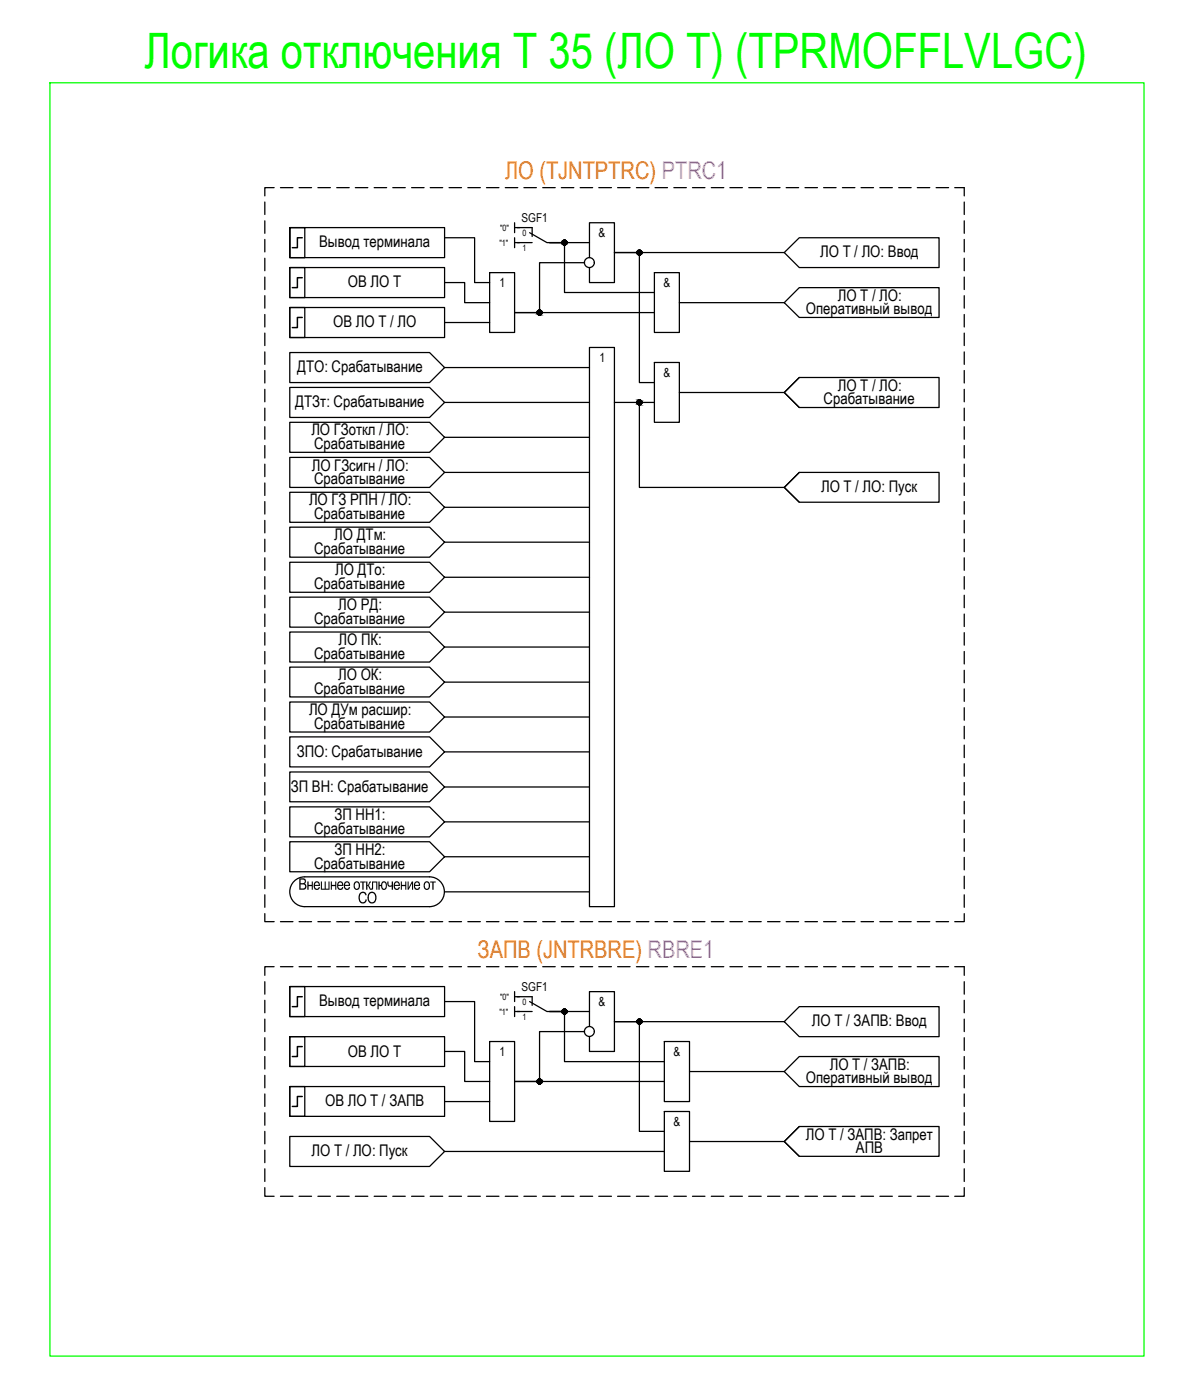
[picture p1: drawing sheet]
<svg xmlns="http://www.w3.org/2000/svg" width="241mm" height="280mm" viewBox="0 0 241 280" stroke-linecap="round" stroke-linejoin="round" font-family="sans-serif">
<!-- layer: 0 -->
<g fill="none" stroke="#000" stroke-width=".25">
<path d="M54.9 37.6h-1.9v1.6M56.1 37.6h2.5M59.9 37.6h2.5M63.6 37.6h2.5M67.4 37.6h2.5M71.1 37.6h2.5M74.9 37.6h2.5M78.6 37.6h2.5M82.4 37.6h2.5M86.1 37.6h2.5M89.9 37.6h2.5M93.6 37.6h2.5"/>
<path d="M97.4 37.6h2.5M101.1 37.6h2.5M104.9 37.6h2.5M108.6 37.6h2.5M112.4 37.6h2.5M116.1 37.6h2.5M119.8 37.6h2.6M123.6 37.6h2.5M127.4 37.6h2.5M131.1 37.6h2.5M134.9 37.6h2.5M138.6 37.6h2.5"/>
<path d="M142.4 37.6h2.5M146.1 37.6h2.5M149.9 37.6h2.5M153.6 37.6h2.5M157.4 37.6h2.5M161.1 37.6h2.5M164.8 37.6h2.5M168.6 37.6h2.5M172.3 37.6h2.5M176.1 37.6h2.5M179.9 37.6h2.5M183.6 37.6h2.5"/>
<path d="M187.4 37.6h2.5M191.1 37.6h1.9v1.6M53 40.5v2.5M53 44.2v2.5M53 47.9v2.5M53 51.7v2.5M53 55.5v2.5M53 59.2v2.5M58 53.6h31v6h-31zM58 53.6h3v6h-3zM58 45.6v6h3v-6h-3h31v6h-31zM89 56.6h4v4h5"/>
<path d="M89 47.6h6v9h3M98 54.6h5v12h-5zM103 44.6v2M103 47.6v2M103 45.6h1M103 48.6h1M117 52.6h-9v10h-5h28M118 48.6h-8h3v10h18M118 51.6v-7h5v12h-5v-3M131 54.6h5v12h-5zM157 50.6l3-3h28v6h-28zM157 50.6h-34h5v26h3"/>
<path d="M160 57.6h28v6h-28l-3-3zM193 40.5v2.5M193 44.2v2.5M193 47.9v2.5M193 51.7v2.5M193 55.5v2.5M193 59.2v2.5M53 63v2.5M53 66.7v2.5M53 70.5v2.5M53 74.2v2.5M53 78v2.5"/>
<path d="M58 70.6h28l3 3-3 3h-28zM58 77.6h28l3 3-3 3h-28zM58 61.6h3v6h-3zM58 61.6h31v6h-31zM89 64.6h9M89 73.6h29M118 69.6h5v112h-5zM131 72.6h5v12h-5zM136 78.6h21M136 60.6h21M160 75.6l-3 3 3 3M160 75.6h28v6h-28l-3-3z"/>
<path d="M193 63v2.5M193 66.7v2.5M193 70.5v2.5M193 74.2v2.5M193 78v2.5M53 81.7v2.5M53 85.5v2.5M53 89.2v2.5M53 92.9v2.5M53 96.7v2.5M58 84.6h28l3 3-3 3h-28zM58 91.6h28l3 3-3 3h-28z"/>
<path d="M58 98.6h28l3 3-3 3h-28zM89 80.6h29M89 87.6h29M89 94.6h29M123 80.6h8M128 80.6v17h29M160 94.6l-3 3 3 3M160 94.6h28v6h-28l-3-3zM193 81.7v2.5M193 85.5v2.5M193 89.2v2.5M193 92.9v2.5"/>
<path d="M193 96.7v2.5M53 100.4v2.5M53 104.2v2.5M53 108v2.5M53 111.7v2.5M53 115.5v2.5M53 119.2v2.5M58 105.6h28l3 3-3 3h-28zM58 112.6h28l3 3-3 3h-28zM58 119.6h28l3 3-3 3h-28zM89 101.6h29M89 108.6h29"/>
<path d="M89 115.6h29M193 100.4v2.5M193 104.2v2.5M193 108v2.5M193 111.7v2.5M193 115.5v2.5M193 119.2v2.5M53 123v2.5M53 126.7v2.5M53 130.5v2.5M53 134.2v2.5M53 137.9v2.5"/>
<path d="M58 126.6h28l3 3-3 3h-28zM58 133.6h28l3 3-3 3h-28zM89 122.6h29M89 129.6h29M89 136.6h29M193 123v2.5M193 126.7v2.5M193 130.5v2.5M193 134.2v2.5M193 137.9v2.5M53 141.7v2.5M53 145.4v2.5"/>
<path d="M53 149.2v2.5M53 152.9v2.5M53 156.7v2.5M58 140.6h28l3 3-3 3h-28zM58 147.6h28l3 3-3 3h-28zM58 154.6h28l3 3-3 3h-28zM89 143.6h29M89 150.6h29M89 157.6h29M193 141.7v2.5M193 145.4v2.5M193 149.2v2.5"/>
<path d="M193 152.9v2.5M193 156.7v2.5M53 160.5v2.5M53 164.2v2.5M53 168v2.5M53 171.7v2.5M53 175.5v2.5M53 179.2v2.5M58 161.6h28l3 3-3 3h-28zM58 168.6h28l3 3-3 3h-28zM59.1 176.2l1.2-.5 .7-.1h25a2.98 2.98 0 0 1 2.9 3 2.98 2.98 0 0 1-2.9 3h-25a2.98 2.98 0 0 1-2.8-2 2.98 2.98 0 0 1 .9-3.4zM89 164.6h29"/>
<path d="M89 171.6h29M89 178.6h29M193 160.5v2.5M193 164.2v2.5M193 168v2.5M193 171.7v2.5M193 175.5v2.5M193 179.2v2.5M53 182.9v1.7h1.9M53 196.6v2.5M54.9 193.6h-1.9v1.7M56.1 184.6h2.5"/>
<path d="M56.1 193.6h2.5M58 197.6h3v6h-3zM58 197.6h31v6h-31zM59.9 184.6h2.5M59.9 193.6h2.5M63.6 184.6h2.5M63.6 193.6h2.5M67.4 184.6h2.5M67.4 193.6h2.5M71.1 184.6h2.5M71.1 193.6h2.5M74.9 184.6h2.5"/>
<path d="M74.9 193.6h2.5M78.6 184.6h2.5M78.6 193.6h2.5M82.4 184.6h2.5M82.4 193.6h2.5M86.1 184.6h2.5M86.1 193.6h2.5M89.9 184.6h2.5M89.9 193.6h2.5M93.6 184.6h2.5M93.6 193.6h2.5M97.4 184.6h2.5"/>
<path d="M97.4 193.6h2.5M101.1 184.6h2.5M101.1 193.6h2.5M103 198.6v2M103 199.6h1M104.9 184.6h2.5M104.9 193.6h2.5M108.6 184.6h2.5M108.6 193.6h2.5M112.4 184.6h2.5M112.4 193.6h2.5M116.1 184.6h2.5"/>
<path d="M116.1 193.6h2.5M119.8 184.6h2.6M119.8 193.6h2.6M123.6 184.6h2.5M123.6 193.6h2.5M127.4 184.6h2.5M127.4 193.6h2.5M131.1 184.6h2.5M131.1 193.6h2.5M134.9 184.6h2.5M134.9 193.6h2.5M138.6 184.6h2.5"/>
<path d="M138.6 193.6h2.5M142.4 184.6h2.5M142.4 193.6h2.5M146.1 184.6h2.5M146.1 193.6h2.5M149.9 184.6h2.5M149.9 193.6h2.5M153.6 184.6h2.5M153.6 193.6h2.5M157.4 184.6h2.5M157.4 193.6h2.5M161.1 184.6h2.5"/>
<path d="M161.1 193.6h2.5M164.8 184.6h2.5M164.8 193.6h2.5M168.6 184.6h2.5M168.6 193.6h2.5M172.3 184.6h2.5M172.3 193.6h2.5M176.1 184.6h2.5M176.1 193.6h2.5M179.9 184.6h2.5M179.9 193.6h2.5M183.6 184.6h2.5"/>
<path d="M183.6 193.6h2.5M187.4 184.6h2.5M187.4 193.6h2.5M191.1 193.6h1.9v1.7M193 182.9v1.7h-1.9M193 196.6v2.5M53 200.3v2.5M53 204.1v2.5M53 207.8v2.5M53 211.6v2.5M53 215.3v2.5M53 219.1v2.5"/>
<path d="M58 207.6h3v6h-3zM58 207.6h31v6h-31zM58 217.6h3v5.9h-3zM58 217.6h31v5.9h-31zM89 210.5h4v6.1h5M89 200.6h6v12h3M98 208.6h5v16h-5zM103 201.6v2M103 202.5h1M117 206.6h-9v10h-5h30M118 202.5h-8h3v10.1h20M118 205.6v-7h5v11.9h-5v-2.9"/>
<path d="M133 208.6h5v12h-5zM138 214.6h19M157 204.6h-34h5v22h5M160 201.6h28v6h-28l-3-3zM160 211.6h28v6h-28l-3-3zM193 200.3v2.5M193 204.1v2.5M193 207.8v2.5M193 211.6v2.5M193 215.3v2.5M193 219.1v2.5M53 237.8v1.7h1.9"/>
<path d="M53 222.8v2.5M53 226.6v2.4M53 230.3v2.5M53 234v2.6M56.1 239.5h2.5M58 227.6h28l3 3-3 3h-28zM59.9 239.5h2.5M63.6 239.5h2.5M67.4 239.5h2.5M71.1 239.5h2.5M74.9 239.5h2.5M78.6 239.5h2.5"/>
<path d="M82.4 239.5h2.5M86.1 239.5h2.5M89 230.6h44M89 220.6h9M89.9 239.5h2.5M93.6 239.5h2.5M97.4 239.5h2.5M101.1 239.5h2.5M104.9 239.5h2.5M108.6 239.5h2.5M112.4 239.5h2.5M116.1 239.5h2.5"/>
<path d="M119.8 239.5h2.6M123.6 239.5h2.5M127.4 239.5h2.5M131.1 239.5h2.5M133 222.6h5v12h-5zM134.9 239.5h2.5M138 228.6h19M138.6 239.5h2.5M142.4 239.5h2.5M146.1 239.5h2.5M149.9 239.5h2.5M153.6 239.5h2.5"/>
<path d="M157.4 239.5h2.5M160 225.6l-3 3 3 2.9M160 225.6h28v5.9h-28l-3-2.9zM161.1 239.5h2.5M164.8 239.5h2.5M168.6 239.5h2.5M172.3 239.5h2.5M176.1 239.5h2.5M179.9 239.5h2.5M183.6 239.5h2.5M187.4 239.5h2.5M193 237.8v1.7h-1.9"/>
<path d="M193 222.8v2.5M193 226.6v2.4M193 230.3v2.5M193 234v2.6"/>
<circle cx="113" cy="48.6" r=".49"/>
<circle cx="118" cy="52.6" r=".99"/>
<circle cx="128" cy="50.6" r=".49"/>
<circle cx="108" cy="62.6" r=".49"/>
<circle cx="128" cy="80.6" r=".49"/>
<circle cx="108" cy="216.5" r=".49"/>
<circle cx="113" cy="202.5" r=".49"/>
<circle cx="118" cy="206.5" r=".99"/>
<circle cx="128" cy="204.6" r=".49"/>
</g>
<path d="M10 16.6h219v255h-219z" fill="none" stroke="#0f0" stroke-width=".25"/>
<path d="M60.5 55.6h-1v2h-1M60.5 47.6h-1v2h-1M60.5 63.6h-1v2h-1M60.5 199.6h-1v2h-1M60.5 209.6h-1v2h-1M60.5 219.6h-1v2h-1" fill="none" stroke="#000" stroke-width=".3"/>
<path d="M103.5 45.6h3v1.8M103.5 48.6h3M106 46.6l3.5 2h3M103.5 199.6h3v1.7M103.5 202.5h3M106 200.6l3.5 1.9h3" fill="none" stroke="#000" stroke-width=".25"/>
<!-- layer: 0 -->
<g fill="#000" stroke="#000" stroke-width=".2">
<path d="M112.9 48.1h.1zM127.9 51.1h.2zM127.9 50.1h.2zM107.9 63.1h.2zM107.9 62.1h.1zM127.9 81.1h.2zM127.9 80.1h.2zM107.9 217.1h.2zM107.9 216.1h.1zM112.9 202.1h.1zM127.9 205h.2zM127.9 204.1h.2z"/>
<path d="M112.9 49.1h.1zM112.9 49.1h.1zM112.9 49.1h.2z"/>
<path d="M112.9 48.1h.2zM112.9 48.1h.2z"/>
<path d="M112.9 48.1h.3zM112.8 48.1h.4z"/>
<path d="M112.8 48.1h.4zM112.8 48.1h.4z"/>
<path d="M112.8 49h.4zM112.8 49l.3 .1z"/>
<path d="M112.8 48.1l.4 .1zM112.8 48.1l.4 .1z"/>
<path d="M112.8 49h.4zM112.8 49h.4z"/>
<path d="M112.7 48.2h.6zM112.7 48.2h.6z"/>
<path d="M112.7 49h.5zM112.7 49h.5z"/>
<path d="M112.7 48.2h.6zM112.7 48.2h.6z"/>
<path d="M112.7 49h.6zM112.7 49h.5z"/>
<path d="M112.7 48.2h.7zM112.7 48.2h.7z"/>
<path d="M112.7 49h.6zM112.7 49h.6z"/>
<path d="M112.7 48.2l.7 .1zM112.7 48.2l.7 .1z"/>
<path d="M112.6 48.3h.8zM112.6 48.3h.8z"/>
<path d="M112.6 48.9h.8zM112.6 48.9h.8z"/>
<path d="M112.7 48.9h.7zM112.7 48.9l.6 .1z"/>
<path d="M112.6 48.3l.9 .1zM112.6 48.3l.9 .1z"/>
<path d="M112.6 48.9h.8zM112.6 48.9h.8z"/>
<path d="M112.6 48.4h.9zM112.6 48.4h.9z"/>
<path d="M112.5 48.4l1 .1zM112.5 48.4l1 .1z"/>
<path d="M112.5 48.5h1zM112.5 48.5h1z"/>
<path d="M112.5 48.8h1zM112.5 48.8h1z"/>
<path d="M112.5 48.8h1zM112.5 48.8h1z"/>
<path d="M112.6 48.8h.9zM112.6 48.8l.8 .1z"/>
<path d="M112.5 48.5h1zM112.5 48.5h1z"/>
<path d="M112.5 48.5l1 .1zM112.5 48.5l1 .1z"/>
<path d="M112.5 48.6h1zM112.5 48.6h1z"/>
<path d="M112.5 48.6l1 .1zM112.5 48.6l1 .1z"/>
<path d="M112.5 48.7h1zM112.5 48.7l1 .1z"/>
<path d="M127.9 51.1h.2zM127.9 51.1h.2z"/>
<path d="M127.9 50.1h.2zM127.9 50.1h.2z"/>
<path d="M127.9 50.1h.2zM127.9 50.1h.2z"/>
<path d="M127.9 50.1h.3zM127.9 50.1h.3z"/>
<path d="M127.9 51.1h.2zM127.9 51.1h.2z"/>
<path d="M127.8 50.1h.4zM127.7 50.1h.5z"/>
<path d="M127.8 51h.4zM127.8 51l.3 .1z"/>
<path d="M127.7 50.1l.6 .1zM127.7 50.1l.6 .1z"/>
<path d="M127.7 51h.5zM127.7 51h.5z"/>
<path d="M127.7 50.2h.6zM127.7 50.2h.6z"/>
<path d="M127.7 51h.6zM127.7 51h.5z"/>
<path d="M127.7 50.2h.7zM127.6 50.2h.8z"/>
<path d="M127.7 51h.6zM127.7 51h.6z"/>
<path d="M127.6 50.2l.8 .1zM127.6 50.2l.8 .1z"/>
<path d="M127.6 51h.8zM127.6 51h.7z"/>
<path d="M127.6 50.3h.8zM127.6 50.3h.8z"/>
<path d="M127.6 50.3l.8 .1zM127.6 50.3l.8 .1z"/>
<path d="M127.6 50.9h.8zM127.6 50.9h.8z"/>
<path d="M127.6 50.9h.8zM127.6 50.9l.8 .1z"/>
<path d="M127.6 50.4h.8zM127.6 50.4h.8z"/>
<path d="M127.5 50.4h1zM127.5 50.4h1z"/>
<path d="M127.5 50.8h.9zM127.5 50.8h.9z"/>
<path d="M127.6 50.8h.8zM127.6 50.8l.8 .1z"/>
<path d="M127.5 50.4l1 .1zM127.5 50.4l1 .1z"/>
<path d="M127.5 50.5h1zM127.5 50.5h1z"/>
<path d="M127.5 50.5l1 .1zM127.5 50.5l1 .1z"/>
<path d="M127.5 50.6l1 .1zM127.5 50.6l1 .1z"/>
<path d="M127.5 50.7h1zM127.5 50.7h1z"/>
<path d="M127.5 50.7h1zM127.5 50.7h1z"/>
<path d="M127.5 50.7h1zM127.5 50.7l.9 .1z"/>
<path d="M107.9 62.1h.2zM107.9 62.1h.2z"/>
<path d="M107.9 63.1h.1zM107.9 63.1h.1z"/>
<path d="M107.9 62.1h.3zM107.9 62.1h.3z"/>
<path d="M107.8 62.1h.4zM107.8 62.1h.4z"/>
<path d="M107.8 63.1h.4zM107.8 63.1h.3z"/>
<path d="M107.8 62.1l.5 .1zM107.8 62.1l.5 .1z"/>
<path d="M107.8 63.1h.4zM107.8 63.1h.4z"/>
<path d="M107.7 62.2h.6zM107.7 62.2h.6z"/>
<path d="M107.7 63h.6zM107.7 63l.5 .1z"/>
<path d="M107.7 62.2h.6zM107.7 62.2h.6z"/>
<path d="M107.7 63h.6zM107.7 63h.6z"/>
<path d="M107.7 62.2l.7 .1zM107.7 62.2l.7 .1z"/>
<path d="M107.7 63h.6zM107.7 63h.6z"/>
<path d="M107.7 62.3h.7zM107.7 62.3h.7z"/>
<path d="M107.6 62.3h.8zM107.6 62.3h.8z"/>
<path d="M107.6 62.9h.8zM107.6 62.9h.8z"/>
<path d="M107.7 62.9h.7zM107.7 62.9l.6 .1z"/>
<path d="M107.6 62.3h.8zM107.6 62.3h.8z"/>
<path d="M107.6 62.3l.9 .1zM107.6 62.3l.9 .1z"/>
<path d="M107.6 62.8h.8zM107.6 62.8h.8z"/>
<path d="M107.6 62.8h.8zM107.6 62.8l.8 .1z"/>
<path d="M107.5 62.4l1 .1zM107.5 62.4l1 .1z"/>
<path d="M107.5 62.5h1zM107.5 62.5h1z"/>
<path d="M107.5 62.7l1 .1zM107.5 62.7l1 .1z"/>
<path d="M107.5 62.8h1zM107.5 62.8h.9z"/>
<path d="M107.5 62.5l1 .1zM107.5 62.5l1 .1z"/>
<path d="M107.5 62.6h1zM107.5 62.6h1z"/>
<path d="M107.5 62.6h1zM107.5 62.6h1z"/>
<path d="M107.5 62.6l1 .1zM107.5 62.6l1 .1z"/>
<path d="M107.5 62.7h1zM107.5 62.7h1z"/>
<path d="M127.9 81.1h.2zM127.9 81.1h.2z"/>
<path d="M127.9 80.1h.2zM127.9 80.1h.2z"/>
<path d="M127.9 80.1h.2zM127.9 80.1h.2z"/>
<path d="M127.9 80.1h.3zM127.8 80.1h.4z"/>
<path d="M127.9 81.1h.2zM127.9 81.1h.2z"/>
<path d="M127.8 80.1l.4 .1zM127.7 80.2h.5z"/>
<path d="M127.8 81.1h.4zM127.8 81.1h.3z"/>
<path d="M127.7 81h.5zM127.7 81h.6z"/>
<path d="M127.7 81h.5zM127.7 81l.5 .1z"/>
<path d="M127.7 80.2h.6zM127.7 80.2h.6z"/>
<path d="M127.7 80.2h.6zM127.7 80.2h.6z"/>
<path d="M127.7 80.2h.7zM127.6 80.2h.8z"/>
<path d="M127.7 81h.6zM127.7 81h.6z"/>
<path d="M127.6 80.2l.8 .1zM127.6 80.2l.8 .1z"/>
<path d="M127.6 80.9h.8zM127.6 80.9l.7 .1z"/>
<path d="M127.6 80.3h.8zM127.6 80.3h.8z"/>
<path d="M127.6 80.3l.8 .1zM127.6 80.3l.8 .1z"/>
<path d="M127.6 80.8l.8 .1zM127.6 80.8l.8 .1z"/>
<path d="M127.6 80.9h.8zM127.6 80.9h.8z"/>
<path d="M127.6 80.4h.8zM127.6 80.4h.8z"/>
<path d="M127.5 80.4l1 .1zM127.5 80.4l1 .1z"/>
<path d="M127.5 80.8h.9zM127.5 80.8h.9z"/>
<path d="M127.6 80.8h.8zM127.6 80.8h.8z"/>
<path d="M127.5 80.5h1zM127.5 80.5h1z"/>
<path d="M127.5 80.5h1zM127.5 80.5h1z"/>
<path d="M127.5 80.5l1 .1zM127.5 80.5l1 .1z"/>
<path d="M127.5 80.6h1zM127.5 80.6h1z"/>
<path d="M127.5 80.6l1 .1zM127.5 80.6l1 .1z"/>
<path d="M127.5 80.7h1zM127.5 80.7h1z"/>
<path d="M127.5 80.7h1zM127.5 80.7l.9 .1z"/>
<path d="M107.9 216.1h.2zM107.9 216.1h.2z"/>
<path d="M107.9 217.1h.1zM107.9 217.1h.1z"/>
<path d="M107.9 216.1h.3zM107.8 216.1h.4z"/>
<path d="M107.8 216.1h.4zM107.8 216.1h.4z"/>
<path d="M107.8 217h.4zM107.8 217l.3 .1z"/>
<path d="M107.8 216.1h.5zM107.8 216.1h.5z"/>
<path d="M107.8 217h.4zM107.8 217h.4z"/>
<path d="M107.7 216.1l.6 .1zM107.7 216.1l.6 .1z"/>
<path d="M107.7 217h.6zM107.7 217h.5z"/>
<path d="M107.7 216.2h.6zM107.7 216.2h.6z"/>
<path d="M107.7 217h.6zM107.7 217h.6z"/>
<path d="M107.7 216.2h.7zM107.7 216.2h.7z"/>
<path d="M107.7 216.9h.6zM107.7 216.9l.6 .1z"/>
<path d="M107.7 216.2l.7 .1zM107.7 216.2l.7 .1z"/>
<path d="M107.6 216.3h.8zM107.6 216.3h.8z"/>
<path d="M107.6 216.9h.8zM107.6 216.9h.8z"/>
<path d="M107.7 216.9h.7zM107.7 216.9h.6z"/>
<path d="M107.6 216.3h.8zM107.6 216.3h.8z"/>
<path d="M107.6 216.3l.9 .1zM107.6 216.3l.9 .1z"/>
<path d="M107.6 216.8l.8 .1zM107.6 216.8l.8 .1z"/>
<path d="M107.6 216.9h.8zM107.6 216.9h.8z"/>
<path d="M107.5 216.4h1zM107.5 216.4h1z"/>
<path d="M107.5 216.4l1 .1zM107.5 216.4l1 .1z"/>
<path d="M107.5 216.7l1 .1zM107.5 216.7l1 .1z"/>
<path d="M107.5 216.8h1zM107.5 216.8h.9z"/>
<path d="M107.5 216.5h1zM107.5 216.5h1z"/>
<path d="M107.5 216.5l1 .1zM107.5 216.5l1 .1z"/>
<path d="M107.5 216.6h1zM107.5 216.6h1z"/>
<path d="M107.5 216.6h1zM107.5 216.6h1z"/>
<path d="M107.5 216.6h1zM107.5 216.6l1 .1z"/>
<path d="M112.9 203.1h.1zM112.9 203.1h.1zM112.9 203.1h.2z"/>
<path d="M112.9 202.1h.2zM112.9 202.1h.2z"/>
<path d="M112.9 202.1h.3zM112.8 202.1h.4z"/>
<path d="M112.8 202.1h.4zM112.8 202.1h.4z"/>
<path d="M112.8 203.1h.4zM112.8 203.1h.3z"/>
<path d="M112.8 202.1h.4zM112.7 202.1h.5z"/>
<path d="M112.8 203h.4zM112.8 203l.4 .1z"/>
<path d="M112.7 202.1l.6 .1zM112.7 202.1l.6 .1z"/>
<path d="M112.7 203h.5zM112.7 203h.5z"/>
<path d="M112.7 202.2h.6zM112.7 202.2h.6z"/>
<path d="M112.7 203h.6zM112.7 203h.5z"/>
<path d="M112.7 202.9h.6zM112.7 202.9h.7z"/>
<path d="M112.7 202.9h.6zM112.7 202.9l.6 .1z"/>
<path d="M112.7 202.2h.7zM112.7 202.2h.7z"/>
<path d="M112.7 202.2l.7 .1zM112.7 202.2l.7 .1z"/>
<path d="M112.6 202.3h.8zM112.6 202.3h.8z"/>
<path d="M112.6 202.9h.8zM112.6 202.9h.8z"/>
<path d="M112.6 202.3h.9zM112.6 202.3h.9z"/>
<path d="M112.6 202.8h.8zM112.6 202.8l.8 .1z"/>
<path d="M112.6 202.3l.9 .1zM112.6 202.3l.9 .1z"/>
<path d="M112.5 202.4h1zM112.5 202.4h1z"/>
<path d="M112.5 202.4l1 .1zM112.5 202.4l1 .1z"/>
<path d="M112.5 202.7l1 .1zM112.5 202.7l1 .1z"/>
<path d="M112.5 202.8h1zM112.5 202.8h1z"/>
<path d="M112.6 202.8h.9zM112.6 202.8h.8z"/>
<path d="M112.5 202.5h1zM112.5 202.5h1z"/>
<path d="M112.5 202.5h1zM112.5 202.5h1z"/>
<path d="M112.5 202.5l1 .1zM112.5 202.5l1 .1z"/>
<path d="M112.5 202.6l1 .1zM112.5 202.6l1 .1z"/>
<path d="M112.5 202.7h1zM112.5 202.7h1z"/>
<path d="M127.9 205h.2zM127.9 205h.2z"/>
<path d="M127.9 204.1h.2zM127.9 204.1h.2z"/>
<path d="M127.9 204.1h.2zM127.9 204.1h.2z"/>
<path d="M127.9 204.1h.3zM127.8 204.1h.4z"/>
<path d="M127.9 205h.2zM127.9 205h.2z"/>
<path d="M127.8 204.1h.4zM127.7 204.1h.5z"/>
<path d="M127.8 205h.4zM127.8 205h.3z"/>
<path d="M127.7 204.1l.6 .1zM127.7 204.1l.6 .1z"/>
<path d="M127.7 205h.5zM127.7 205h.5z"/>
<path d="M127.7 204.2h.6zM127.7 204.2h.6z"/>
<path d="M127.7 205h.6zM127.7 205h.5z"/>
<path d="M127.7 204.2h.7zM127.6 204.2h.8z"/>
<path d="M127.7 205h.6zM127.7 205h.6z"/>
<path d="M127.6 204.2h.8zM127.6 204.2h.8z"/>
<path d="M127.6 204.9h.8zM127.6 204.9l.7 .1z"/>
<path d="M127.6 204.2l.8 .1zM127.6 204.2l.8 .1z"/>
<path d="M127.6 204.3h.8zM127.6 204.3h.8z"/>
<path d="M127.6 204.8l.8 .1zM127.6 204.8l.8 .1z"/>
<path d="M127.6 204.9h.8zM127.6 204.9h.8z"/>
<path d="M127.6 204.3l.8 .1zM127.6 204.3l.8 .1z"/>
<path d="M127.5 204.4h1zM127.5 204.4h1z"/>
<path d="M127.5 204.7l.9 .1zM127.5 204.7l.9 .1z"/>
<path d="M127.6 204.8h.8zM127.6 204.8h.8z"/>
<path d="M127.5 204.4l1 .1zM127.5 204.4l1 .1z"/>
<path d="M127.5 204.5h1zM127.5 204.5h1z"/>
<path d="M127.5 204.5l1 .1zM127.5 204.5l1 .1z"/>
<path d="M127.5 204.6h1zM127.5 204.6h1z"/>
<path d="M127.5 204.6l1 .1zM127.5 204.6l1 .1z"/>
<path d="M127.5 204.7h1zM127.5 204.7h1z"/>
<path d="M127.5 204.7h1zM127.5 204.7h.9z"/>
</g>
<g fill="#000">
<path d="M61.5 176.5h.3v.7h.6v-.7h.2v1.7h-.2v-.8h-.6v.8h-.3zM64.2 176.5h.2v1.5h.6v-1.5h.2v1.5h.5v-1.5h.3v1.7h-1.8zM66.2 176.5h.2v.7h.7v-.7h.2v1.7h-.2v-.8h-.7v.8h-.2zM72.1 176.5h1.1v.2h-.4v1.5h-.3v-1.5h-.4zM73.3 176.5h.2v.7h.2l.3-.6 .3-.1v.2l-.3 .1-.3 .5 .6 .9h-.3l-.4-.8-.1 .8h-.2zM74.5 176.5h1v1.7h-.2v-1.5h-.6v1.3l-.1 .2h-.4v-.2l.2-.1 .1-.2zM77.5 176.5h.3v.4a.38 .38 0 0 0 .2 .4 .38 .38 0 0 0 .4 0v-.8h.3v1.7h-.3v-.7l-.5 .1-.3-.2zM80.2 176.5h.2v.7h.7v-.7h.2v1.7h-.2v-.8h-.7v.8h-.2zM81.6 176.5h.2v1.3l.6-1.3h.3v1.7h-.2v-1.3l-.7 1.3h-.2zM86.1 176.5h1.1v.2h-.4v1.5h-.3v-1.5h-.4z"/>
<path d="M59.9 175.9h.9l.4 .2v.6l-.2 .2 .2 .2 .1 .5-.2 .5-1.2 .1zM60.2 176.1v.8h.4a.37 .37 0 0 0 .4-.5 .37 .37 0 0 0-.5-.3zM60.2 177.1v.8h.4a.41 .41 0 0 0 .5-.4 .41 .41 0 0 0-.5-.4z"/>
<path d="M62.9 176.7l.3-.2h.4l.3 .2 .2 .4v.3h-1.1l.2 .4a.35 .35 0 0 0 .4 .1 .35 .35 0 0 0 .2-.3l.3 .1-.3 .4-.5 .1-.3-.2-.2-.4zM63.2 176.8l-.2 .4h.8v-.1a.38 .38 0 0 0-.6-.3z"/>
<path d="M67.6 176.7l.2-.2h.4l.5 .5v.4h-1l.1 .4 .2 .2a.36 .36 0 0 0 .5-.4l.2 .1v.2l-.4 .3-.6-.2-.2-.3zM67.8 176.8l-.1 .4h.8l-.2-.5z"/>
<path d="M69 176.7l.2-.2h.4l.5 .5v.4h-1.1l.2 .5a.35 .35 0 0 0 .4 0 .35 .35 0 0 0 .2-.3l.3 .1-.3 .4-.5 .1-.3-.2-.2-.6zM69.2 176.8l-.2 .4h.8v-.1a.37 .37 0 0 0-.2-.4 .37 .37 0 0 0-.4 .1z"/>
<path d="M71 176.6l.5-.1 .5 .3 .1 .8-.4 .6h-.4l-.5-.4v-.8zM71.3 176.7l-.3 .5 .2 .6a.47 .47 0 0 0 .6 0 .47 .47 0 0 0 0-.7 .4 .4 0 0 0-.5-.4z"/>
<path d="M75.7 176.5h.3v.7h.3l.1-.5 .2-.2h.4l.3 .2 .1 1-.2 .4h-.7l-.2-.7h-.3v.8h-.3zM76.7 176.7l-.2 .4v.5a.36 .36 0 0 0 .5 .4 .36 .36 0 0 0 .2-.6l-.1-.5z"/>
<path d="M79 176.7l.6-.2 .4 .3 .1 .6h-1.1l.1 .4 .3 .2 .3-.1 .1-.3 .3 .1-.5 .5h-.4l-.3-.3-.1-.8zM79.1 176.9l-.1 .3h.8a.38 .38 0 0 0-.2-.5 .38 .38 0 0 0-.5 .2z"/>
<path d="M82.9 176.8l.3-.3h.4l.5 .5v.4h-1v.3l.3 .3a.36 .36 0 0 0 .5-.4l.2 .2-.3 .3h-.7l-.2-.4zM83.2 176.8l-.1 .4h.8l-.2-.5z"/>
<path d="M84.9 176.7l.4-.2h.3l.3 .2 .2 .9-.3 .5-.5 .1-.4-.2-.1-.4zM85.3 176.7l-.2 .3v.7a.44 .44 0 0 0 .6 .1 .44 .44 0 0 0 .1-.6v-.1a.43 .43 0 0 0-.5-.4z"/>
</g>
<text font-size="9.8" fill="#0f0" x="28.9" y="13.6">Логика отключения Т 35 (ЛО Т) (TPRMOFFLVLGC)</text>
<g font-size="4.9" fill="#ff7f00">
<text x="101.1" y="35.8">ЛО (TJNTPTRC) PTRC1</text>
<text x="95.6" y="191.8">ЗАПВ (JNTRBRE) RBRE1</text>
</g>
<g font-size="3.2">
<text x="63.9" y="49.6">Вывод терминала</text>
<text x="164.2" y="51.5">ЛО Т / ЛО: Ввод</text>
<text x="69.6" y="57.6">ОВ ЛО Т</text>
<text x="66.7" y="65.6">ОВ ЛО Т / ЛО</text>
<text x="161.3" y="62.9">Оперативный вывод</text>
<text x="167.7" y="60.2">ЛО Т / ЛО:</text>
<text x="59.5" y="74.6">ДТО: Срабатывание</text>
<text x="59.1" y="81.6">ДТЗт: Срабатывание</text>
<text x="164.8" y="80.9">Срабатывание</text>
<text x="167.7" y="78.2">ЛО Т / ЛО:</text>
<text x="62.3" y="87.2">ЛО ГЗоткл / ЛО:</text>
<text x="62.9" y="89.9">Срабатывание</text>
<text x="62.4" y="94.2">ЛО ГЗсигн / ЛО:</text>
<text x="61.9" y="101.2">ЛО ГЗ РПН / ЛО:</text>
<text x="62.9" y="96.9">Срабатывание</text>
<text x="164.3" y="98.6">ЛО Т / ЛО: Пуск</text>
<text x="62.9" y="103.9">Срабатывание</text>
<text x="62.9" y="110.9">Срабатывание</text>
<text x="66.9" y="108.2">ЛО ДТм:</text>
<text x="62.9" y="117.9">Срабатывание</text>
<text x="67.1" y="115.2">ЛО ДТо:</text>
<text x="62.9" y="124.9">Срабатывание</text>
<text x="67.7" y="122.2">ЛО РД:</text>
<text x="62.9" y="131.9">Срабатывание</text>
<text x="67.8" y="129.2">ЛО ПК:</text>
<text x="67.7" y="136.2">ЛО ОК:</text>
<text x="61.9" y="143.2">ЛО ДУм расшир:</text>
<text x="62.9" y="138.9">Срабатывание</text>
<text x="62.9" y="145.9">Срабатывание</text>
<text x="59.4" y="151.6">ЗПО: Срабатывание</text>
<text x="58.2" y="158.6">ЗП ВН: Срабатывание</text>
<text x="62.9" y="166.9">Срабатывание</text>
<text x="66.9" y="164.2">ЗП НН1:</text>
<text x="62.9" y="173.9">Срабатывание</text>
<text x="66.9" y="171.2">ЗП НН2:</text>
<text x="71.6" y="180.9">СО</text>
<text x="63.9" y="201.5">Вывод терминала</text>
<text x="162.5" y="205.5">ЛО Т / ЗАПВ: Ввод</text>
<text x="69.6" y="211.6">ОВ ЛО Т</text>
<text x="166.1" y="214.2">ЛО Т / ЗАПВ:</text>
<text x="65.1" y="221.6">ОВ ЛО Т / ЗАПВ</text>
<text x="161.3" y="216.9">Оперативный вывод</text>
<text x="62.4" y="231.5">ЛО Т / ЛО: Пуск</text>
<text x="161.3" y="228.2">ЛО Т / ЗАПВ: Запрет</text>
<text x="171.3" y="230.9">АПВ</text>
</g>
<g font-size="2.5">
<text x="119.8" y="47.5">&amp;</text>
<text x="100" y="57.5">1</text>
<text x="132.8" y="57.5">&amp;</text>
<text x="120" y="72.5">1</text>
<text x="132.8" y="75.5">&amp;</text>
<text x="119.8" y="201.4">&amp;</text>
<text x="100" y="211.5">1</text>
<text x="134.8" y="211.5">&amp;</text>
<text x="134.8" y="225.5">&amp;</text>
</g>
<g font-size="2.4">
<text x="104.4" y="44.5">SGF1</text>
<text x="104.4" y="198.4">SGF1</text>
</g>
<g font-size="1.7">
<text x="100.1" y="46.2">&quot;0&quot;</text>
<text x="104.6" y="47.2">0</text>
<text x="100" y="49.3">&quot;1&quot;</text>
<text x="104.6" y="50.2">1</text>
<text x="100" y="203.3">&quot;1&quot;</text>
<text x="100.1" y="200.2">&quot;0&quot;</text>
<text x="104.6" y="201.2">0</text>
<text x="104.6" y="204.2">1</text>
</g>
</svg>
